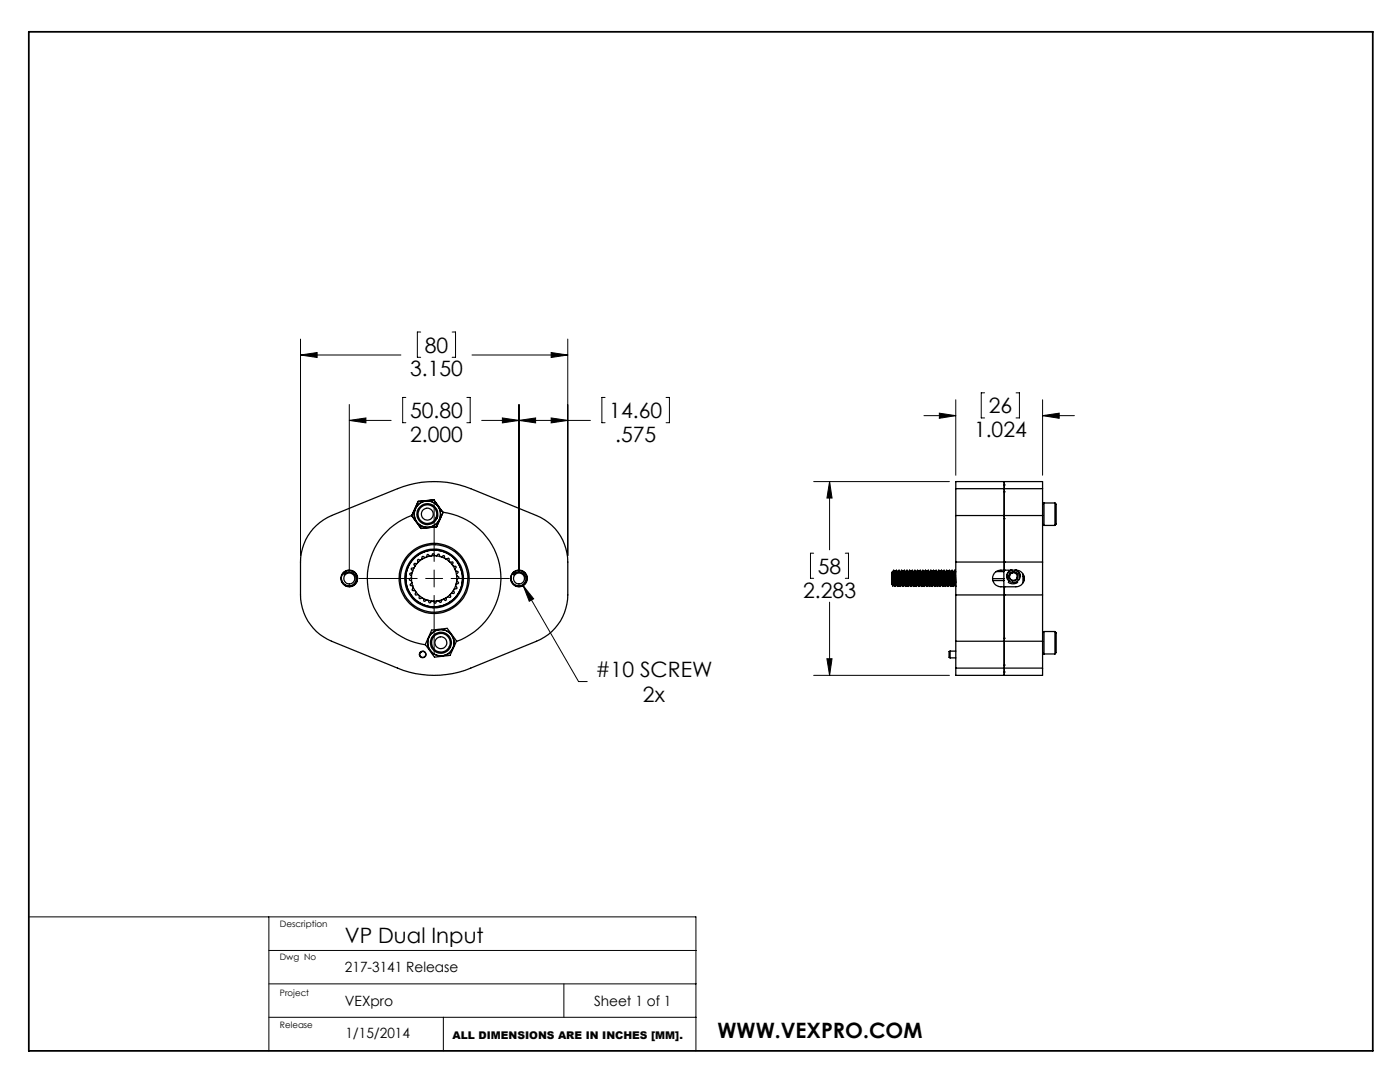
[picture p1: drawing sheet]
<svg xmlns="http://www.w3.org/2000/svg" width="279mm" height="216mm" viewBox="0 0 279 216" stroke-linecap="round" stroke-linejoin="round" font-family="sans-serif">
<g fill="none" stroke="#000" stroke-width=".2">
<path d="M60 70.8l3.3-.5v1zM60 67.7v43.2M60 70.8h20M81 79.3h-.6v5h.6M84 66.3h-.7v5h.7M90.2 66.3h.7v5h-.7M93.2 79.3h.6v5h-.6M94.2 70.8h19.1M110 70.3l3.3 .5-3.3 .5zM113.3 67.7v43.2M120.8 79.3h-.7v5h.7M132.9 79.3h.7v5h-.7"/>
<path d="M190.7 79.8v15M196.5 78.4h-.7v5h.7M202.8 78.4h.6v5h-.6M208.1 79.8v15M69.7 80.7v33.5M69.7 83.9h8.4M69.7 83.9l3.3-.5v1zM96.1 83.9h21.7M100.3 83.4l3.3 .5-3.3 .5zM103.6 83.9l3.3-.5v1zM103.6 80.7v33.5M110 83.4l3.3 .5-3.3 .5z"/>
<path d="M162.4 96.1h27.1M165.6 96.1l.5 3.3h-1.1zM165.6 96.1v13.6M184.4 82.9h6.3M187.5 82.4l3.2 .5-3.2 .6zM208.1 82.9l3.3-.5v1.1zM208.1 82.9h6.3M71.6 115.4h11.7M84.9 115.4h3.4M86.6 100.4v11.6M86.6 113.7v3.4M86.6 118.8v11.7"/>
<path d="M90 115.4h11.7M104.4 116.9l2.1 2.6-.9 .5zM104.4 116.9l11.1 19.1h1.7M162.4 110.4h-.7v5h.7M168.7 110.4h.6v5h-.6M162.4 134.8h27.1M165 131.4h1.1l-.5 3.4zM165.6 120.2v14.6M5.8 183h133.1v26.7M53.7 196.3h85.2M53.7 189.7h85.2M53.7 183v26.7"/>
<path d="M112.5 196.3v6.7M53.7 203h85.2M88.5 203v6.7"/>
</g>
<path d="M5.8 6.3h268.2v203.4h-268.2z" fill="none" stroke="#000" stroke-width=".35"/>
<path d="M60 70.8l3.3-.5v1zM110 70.3l3.3 .5-3.3 .5zM69.7 83.9l3.3-.5v1zM100.3 83.4l3.3 .5-3.3 .5zM103.6 83.9l3.3-.5v1zM110 83.4l3.3 .5-3.3 .5zM104.4 116.9l1.2 3.1 .9-.5zM165.6 96.1l.5 3.3h-1.1zM165 131.4h1.1l-.5 3.4zM187.5 82.4l3.2 .5-3.2 .6zM208.1 82.9l3.3-.5v1.1z" fill="#000"/>
<g fill="none" stroke="#000" stroke-width=".25">
<path d="M86.6 99.7l-3.1 .3-1.3 2.9M86.6 99.7l1.8 2.6M86.6 99.7l1.8 2.5M86.6 99.7l-3.2 .3-1.2 2.8M190.7 97.5v-1.4h17.4v1.4M190.7 97.5h17.4M190.7 97.5v5.4M200.4 96.8h.1M200.4 96.1v16M200.4 98.1h.1M208.1 97.5v5.4M62.5 105.5a10.8 10.8 0 0 1 3.7-2.6l13.1-5.4a19.6 19.6 0 0 1 14.6 0l13.2 5.4a10 10 0 0 1 6.2 9.2v6.6a9.9 9.9 0 0 1-6.2 9.3l-13.2 5.3a19.2 19.2 0 0 1-14.6 0l-13.1-5.3a10.1 10.1 0 0 1-6.2-9.3v-6.6a10.2 10.2 0 0 1 2.5-6.6z"/>
<path d="M68.5 114.3l.5-.3-.3 .7a1.38 1.38 0 0 1 2.3 .2 1.38 1.38 0 0 1-1.2 2 1.55 1.55 0 0 1-1.5-.8 1.55 1.55 0 0 1 .2-1.8zM69 114a1.6 1.6 0 0 1 2.3 1 1.6 1.6 0 0 1-1.4 2 1.6 1.6 0 0 1-1.8-1.7M82.1 115.3l-.4 .2v.2l.4 .2M82.1 115.9l.1 .4M82.1 114.9v.4M82.1 115.3v.6M82.2 102.9l1.8 2.5M82.2 116.3l-.3 .3v.2l.5 .1M82.2 116.3l.2 .6M82.2 102.8a13.4 13.4 0 0 0-8.8 14 13.4 13.4 0 0 0 11.5 11.9M82.2 102.8v.1M82.3 114.3l-.5 .1v.2l.3 .3"/>
<path d="M82.3 114.3l-.2 .6M82.4 116.9l.1 .4M82.5 117.3l-.3 .4 .1 .1h.5M82.5 117.3l.3 .5M82.6 113.3h-.4l-.1 .2 .3 .4-.1 .4M82.6 113.3l-.2 .6M82.8 117.8l.2 .3M82.8 113l-.2 .3M83 118.1l-.1 .6 .5-.1M83 118.1l.4 .5M83.2 112.5l-.5-.1-.1 .2 .2 .4M83.2 112.5l-.4 .5"/>
<path d="M83.4 118.6l.3 .3M83.4 112.2l-.2 .3M83.7 118.9l-.1 .5 .3 .1 .3-.2M83.7 118.9l.5 .4M83.9 111.8l-.4-.2-.2 .1 .1 .5M83.9 111.8l-.5 .4M84.2 111.6l-.3 .2M84.2 119.3l.3 .2M84.5 119.5l.2 .5 .5-.3M84.5 119.5l.7 .2M84.8 111.3l-.3-.3-.3 .1v.5M84.8 111.3l-.6 .3"/>
<path d="M85.1 111.2l-.3 .1M85.2 119.7l.3 .1M85.5 119.8l.2 .5 .4-.4M85.5 119.8l.6 .1M85.8 111l-.7 .2M86.1 119.9h.4M86.8 110.9l-.3-.4h-.2l-.2 .4-.3 .1-.5-.4-.2 .6M86.8 110.9h.3M86.8 110.9h-.7M87.1 105.1l-3.1 .3M87.1 110.9l.3-.3h.2l.2 .5M87.1 110.9l.7 .2"/>
<path d="M87.2 119.9l-.3 .5-.2-.1-.2-.4M87.2 119.9h-.7M87.5 119.9h-.3M87.8 111.1h.3l.5-.2 .1 .5M88.1 111.2l.6 .2M88.2 119.7l-.1 .4-.2 .1-.4-.3M88.2 119.7l-.7 .2M88.4 102.2a13.3 13.3 0 0 1 11.5 11.8 13.3 13.3 0 0 1-8.8 14M88.4 102.2v.1M88.4 102.3l-1.3 2.8M88.5 119.6l-.3 .1M88.7 111.4l.3 .2"/>
<path d="M89 111.6l.5-.2 .1 .1v.5M89 119.2v.6l-.5-.2M89 111.6l.6 .4M89 119.2l-.5 .4M89.4 119.1l-.4 .1M89.6 112l.3 .2M89.9 112.2h.5l-.1 .5M89.9 118.6v.6l-.5-.1M89.9 112.2l.4 .5M89.9 118.6l-.5 .5M90.1 118.4l-.2 .2M90.3 112.7l.2 .3"/>
<path d="M90.5 113h.4l.2 .2-.3 .4M90.5 117.8l.1 .6h-.5M90.5 113l.3 .6M90.5 117.8l-.4 .6M90.7 117.5l-.2 .3M90.8 113.6l.1 .3M90.9 113.9l.5 .2v.2l-.3 .2M90.9 116.9l.3 .4-.1 .2h-.4M90.9 113.9l.2 .6M90.9 116.9l-.2 .6M91 116.6l-.1 .3M91.1 114.5l.1 .4"/>
<path d="M91.2 114.9l.4 .2-.1 .3-.3 .2M91.2 115.6v.3M91.2 115.9l.3 .4-.5 .3M91.2 114.9v.7M91.2 115.9l-.2 .7M102.4 114.3l.5-.3-.3 .7a1.38 1.38 0 0 1 2.3 .2 1.38 1.38 0 0 1-1.2 2 1.55 1.55 0 0 1-1.5-.8 1.55 1.55 0 0 1 .2-1.8zM102.9 114a1.6 1.6 0 0 1 2.2 1 1.6 1.6 0 0 1-1.4 2 1.6 1.6 0 0 1-1.7-1.7M178 114.2l.2 2.7a3.4 3.4 0 0 1-.3-2.2zM178.1 114.2l.2 2.5M178.3 116.7l-.1 .2M178.3 113.8l.3 3.2M178.3 116.7h.1"/>
<path d="M178.4 113.8l.3 3.2M178.6 114.2l.3 2.5M178.6 114.2l-.3-.4-.2 .4 .1 .3a5 5 0 0 0 .4 2.5M178.6 114.2l.3-.4 .2 .4M178.6 114.2l.1 .3a5 5 0 0 0 .4 2.5M178.9 116.7l-.2 .3M178.9 113.8l.2 3.2M178.9 116.7h.1M178.9 113.8l.3 3.2 .2-.3M179.1 114.2l.3 2.5M179.1 117h.1M179.1 114.2h.1"/>
<path d="M179.2 114.2v.3a5 5 0 0 0 .4 2.5M179.4 113.8l.3 3.2M179.4 116.7h.1M179.5 113.8l.2 3.2 .2-.3M179.5 113.8l.2 .4M179.5 113.8l-.3 .4M179.7 114.2l.2 2.5M179.7 114.2l.2-.4 .3 .4M179.7 114.2l.1 .3a5 5 0 0 0 .4 2.5M179.9 113.8l.3 3.2M179.9 116.7h.1M180 113.8l.2 3.2 .2-.3"/>
<path d="M180.2 114.2l.2 2.5M180.2 117h.1M180.2 114.2h.1M180.2 114.2l.2-.4 .4 .4M180.2 114.2l.1 .3a5 5 0 0 0 .4 2.5M180.4 113.8l.3 3.2M180.4 116.7h.1M180.5 113.8l.3 3.2 .2-.3M180.7 114.2l.3 2.5M180.7 117h.1M180.8 114.2v.3a5 5 0 0 0 .4 2.5M181 113.8l.3 3.2"/>
<path d="M181 116.7h.1M181 113.8l.3 .4M181 113.8l-.2 .4M181.3 114.2l.2 2.5M181.3 114.2l.1 .3a5 5 0 0 0 .4 2.5M181.5 116.7l-.2 .3M181.5 113.8l.3 3.2M181.5 116.7h.1M181.6 113.8l.2 3.2 .2-.3M181.6 113.8l.2 .4M181.6 113.8l-.3 .4M181.8 114.2l.2 2.5"/>
<path d="M181.8 117h.1M181.8 114.2h.1M181.8 114.2l.2-.4 .4 .4M181.8 114.2l.1 .3a5 5 0 0 0 .4 2.5M182 113.8l.4 3.2M182 116.7h.1M182.1 113.8l.3 3.2 .2-.3M182.3 114.2l.3 2.5M182.4 114.2l.2-.4 .2 .4M182.4 114.2v.3a5 5 0 0 0 .4 2.5M182.6 113.8l.2 3.2M182.6 116.7h.1"/>
<path d="M182.6 113.8l.3 3.2 .2-.3M182.8 114.2l.3 2.5M182.8 117h.1M182.8 114.2h.1M182.9 114.2l.2-.4 .3 .4M182.9 114.2l.1 .3a5 5 0 0 0 .3 2.5M183.1 113.8l.3 3.2M183.1 116.7h.1M183.2 113.8l.2 3.2 .2-.3M183.4 114.2l.2 2.5M183.4 117h.1M183.4 114.2l.2-.4 .3 .4"/>
<path d="M183.4 114.2l.1 .3a5 5 0 0 0 .4 2.5M183.6 113.8l.3 3.2M183.6 116.7h.1M183.7 113.8l.3 3.2M183.9 114.2l.2 2.5M183.9 114.2l.2-.4 .3 .4M183.9 114.2l.1 .3a5 5 0 0 0 .4 2.5M184.1 116.7l-.1 .3M184.1 113.8l.3 3.2M184.1 116.7h.1M184.2 113.8l.3 3.2 .2-.3M184.4 114.2l.3 2.5"/>
<path d="M184.4 117h.1M184.4 114.2h.1M184.5 114.2v.3a5 5 0 0 0 .4 2.5M184.7 113.8l.3 3.2M184.7 116.7h.1M184.7 113.8l.3 3.2 .2-.3M184.7 113.8l.3 .4M184.7 113.8l-.2 .4M185 114.2l.2 2.5M185 114.2l.1 .3a5 5 0 0 0 .4 2.5M185.2 113.8l.3 3.2M185.2 116.7h.1"/>
<path d="M185.3 113.8l.2 3.2 .2-.3M185.3 113.8l.2 .4M185.3 113.8l-.3 .4M185.5 114.2l.2 2.5M185.5 117h.1M185.5 114.2h.1M185.5 114.2l.1 .3a5 5 0 0 0 .4 2.5M185.7 113.8l.3 3.2M185.7 116.7h.1M185.8 113.8l.3 3.2 .2-.3M185.8 113.8l.3 .4M185.8 113.8l-.3 .4"/>
<path d="M186 114.2l.3 2.5M186 117h.1M186.1 114.2l.2-.4 .3 .4M186.1 114.2v.3a5 5 0 0 0 .4 2.5M186.3 113.8l.3 3.2M186.3 116.7h.1M186.5 114.2l.3 2.5M186.6 114.2l.2-.4 .3 .4M186.6 114.2l.1 .3a5 5 0 0 0 .3 2.5M186.8 116.7l-.2 .3M186.8 113.8l.3 3.2M186.8 116.7h.1"/>
<path d="M186.9 113.8l.2 3.2 .2-.3M187.1 114.2l.2 2.5M187.1 117h.1M187.1 114.2h.1M187.1 114.2l.1 .3a5 5 0 0 0 .4 2.5M187.3 113.8l.3 3.2M187.3 116.7h.1M187.4 113.8l.2 3.2 .3-.3M187.4 113.8l.2 .4M187.4 113.8l-.3 .4M187.6 114.2l.3 2.5M187.6 114.2l.1 .3a5 5 0 0 0 .4 2.5"/>
<path d="M187.9 113.8l.3 3.2M187.9 116.7h.1M187.9 113.8l.3 .4M187.9 113.8l-.3 .4M188.1 114.2l.3 2.5M188.2 114.2l.2-.4 .3 .4M188.2 114.2v.3a5 5 0 0 0 .4 2.5M188.4 116.7l-.2 .3M188.4 113.8l.3 3.2M188.4 116.7h.1M188.5 113.8l.2 3.2 .2-.3M188.7 114.2l.2 2.5"/>
<path d="M188.7 117h.1M188.7 114.2l.2-.4 .3 .4M188.7 114.2l.1 .3a5 5 0 0 0 .4 2.5M188.9 113.8l.3 3.2M188.9 116.7h.1M189 113.8l.3 3.2M189.2 114.2l.2 2.5M189.2 114.2l.2-.4 .3 .4M189.2 114.2l.1 .3a5 5 0 0 0 .4 2.5M189.4 116.7l-.1 .3M189.4 113.8l.3 3.2M189.4 116.7h.1"/>
<path d="M189.5 113.8l.3 3.2 .2-.3M189.7 114.2l.3 2.5M189.7 117h.1M189.7 114.2h.1M189.8 114.2l.2-.4 .3 .4M189.8 114.2v.3a5 5 0 0 0 .4 2.5M190 113.8l.3 3.2M190 116.7h.1M190 113.8l.3 3.2 .2-.3M190.3 114.2l.2 2.5M190.3 117h.1M190.5 113.8l.2 3.2a5.6 5.6 0 0 1-.4-2.7v-.1"/>
<path d="M190.5 116.7h.1M190.6 113.8l.1 2.5M190.7 114.1l-.2-.3-.2 .4M190.7 102.9v9.2M190.7 118.7v9.3M190.7 112.1h17.4M190.7 102.9h17.4M190.7 118.7h17.4M190.7 112.1v6.6M198.1 115.5h2.2M198.1 115.9h2.2M198.4 114.4a1.63 1.63 0 0 1 1.3-.6h3a1.66 1.66 0 0 1 1.7 1.6 1.66 1.66 0 0 1-1.7 1.7h-3a1.69 1.69 0 0 1-1.3-2.7z"/>
<path d="M198.8 114.1h1.5M200.3 115.9v1.2M200.3 115.5v.4M200.3 114.1v1.4M200.3 113.8v.3M200.4 118.7v16.1M200.4 113.8h.1M200.4 117.1h.1M200.4 103.5h.1M200.4 112.1h.1M200.4 118.7h.1M200.4 112.1v1.7"/>
<path d="M200.4 117.1v1.6M201 114.6h.1M201 114.6a1.34 1.34 0 0 0 .4 1.4M201.4 115.3l.2 .4 .5 .2M201.4 115.3l.7 .6M201.4 116l-.1 .1M201.5 114.9l.1 .6M201.5 114.9l-.1 .4M201.5 114.4l-.2 .4 .1 .5M201.5 114.4l-.1 .9M201.5 114.4h.1M201.5 114.4v.5"/>
<path d="M201.7 113.8l-.5 .5-.2 .3M201.7 113.8h.3zM201.7 113.8a1.34 1.34 0 0 0-.6 1.9M201.9 115.7l.3 .1M202 114.3l.8 .1M202 114.3l-.5 .4v.2M202 114.3l-.5 .1M202.4 114.1l.4 .2 .3 .4M202.4 114.1l-.6 .1-.3 .2M202.4 114.1l-.9 .3M202.4 114.1l.7 .6M202.4 114.1v.1"/>
<path d="M202.4 114.2l-.4 .1M202.4 114.2l.4 .2M202.5 113.8l.6 .2M202.7 113.8l.4 .1M202.7 113.8h.1M202.8 114.4a.78 .78 0 0 1-.1 1.2M202.8 114.4l.3 .3M203 115.6l-.4 .3h-.5M203 115.6l-.9 .3M203 113.9a1.27 1.27 0 0 1 .4 1.8M203.1 114a1.26 1.26 0 0 1 .1 1.8 1.26 1.26 0 0 1-1.8 .2M203.1 114.7l.1 .4-.2 .5"/>
<path d="M203.1 114.7l-.1 .9M203.1 113.9l.5 .8 .1 .3M203.1 116.1a1.49 1.49 0 0 1-1.9 .1M203.1 113.9v.1M204.2 114.5v1.8M204.3 114.9v1.1M208.1 102.9v9.2M208.1 118.7v9.3M208.1 104.6l.3 .2M208.1 112.1v6.6M208.4 100.4v4.4M208.4 100.4l-.3 .2"/>
<path d="M208.4 104.8h2.1M208.4 100.4h2.1M210.5 100.4v4.4M210.5 100.4l.3 .2v2.4a2.43 2.43 0 0 1-.3 1.8M91.1 128l-1.3 2.8-3.1 .3-1.8-2.4M91.1 128l-1.8-2.6-3.2 .3-1.2 3M189.6 129.9v1.4M189.6 129.9l-.2 .1v1.2l.2 .1M189.6 129.9h1.1M189.6 131.3h1.1M190.7 133.3v1.5h17.4v-1.5M190.7 128h17.4"/>
<path d="M190.7 133.3h17.4M190.7 128v5.3M200.4 134.1h.1M200.4 127.4h.1M200.4 132.7h.1M208.1 130.2l.3 .3M208.1 128v5.3M208.4 126v4.5M208.4 126l-.3 .3M208.4 130.5h2.1M208.4 126h2.1M210.5 126v4.5"/>
<path d="M210.5 126a1.91 1.91 0 0 1 .3 1.7v2.5l-.3 .3"/>
<circle cx="69.7" cy="115.4" r="1.67"/>
<circle cx="69.7" cy="115.4" r="1.1"/>
<circle cx="85.3" cy="102.6" r="1.19"/>
<circle cx="85.3" cy="102.6" r="1.87"/>
<circle cx="85.3" cy="102.6" r="2.62"/>
<circle cx="85.3" cy="102.6" r="2.09"/>
<circle cx="86.6" cy="115.4" r="5.7"/>
<circle cx="86.6" cy="115.4" r="5.9"/>
<circle cx="86.6" cy="115.4" r="6.7"/>
<circle cx="86.7" cy="115.4" r="7"/>
<circle cx="103.6" cy="115.4" r="1.67"/>
<circle cx="103.6" cy="115.4" r="1.1"/>
<circle cx="84.4" cy="130.6" r=".66"/>
<circle cx="84.4" cy="130.6" r=".59"/>
<circle cx="88" cy="128.3" r="1.19"/>
<circle cx="88" cy="128.2" r="2.1"/>
<circle cx="88" cy="128.2" r="2.63"/>
<circle cx="88" cy="128.2" r="1.85"/>
</g>
<g font-size="4.2">
<text x="84.8" y="70.4">80</text>
<text x="81.8" y="75.1">3.150</text>
<text x="81.8" y="83.4">50.80</text>
<text x="121.6" y="83.4">14.60</text>
<text x="197.3" y="82.5">26</text>
<text x="81.8" y="88.2">2.000</text>
<text x="122.8" y="88.2">.575</text>
<text x="194.4" y="87.2">1.024</text>
<text x="160.3" y="119.2">2.283</text>
<text x="163.2" y="114.5">58</text>
<text x="118.8" y="135.1">#10 SCREW</text>
<text x="128.3" y="140.1">2x</text>
<text x="68.8" y="188.2">VP Dual Input</text>
<text x="143.2" y="207.1">WWW.VEXPRO.COM</text>
</g>
<g font-size="2.8">
<text x="68.8" y="193.9">217-3141 Release</text>
<text x="68.8" y="200.7">VEXpro</text>
<text x="118.5" y="200.7">Sheet 1 of 1</text>
<text x="68.9" y="207.1">1/15/2014</text>
</g>
<text font-size="2.1" x="90.3" y="207.2">ALL DIMENSIONS ARE IN INCHES [MM].</text>
<g font-size="1.8">
<text x="55.8" y="185">Description</text>
<text x="55.8" y="191.6">Dwg No</text>
<text x="55.9" y="198.7">Project</text>
<text x="55.9" y="205.2">Release</text>
</g>
</svg>
